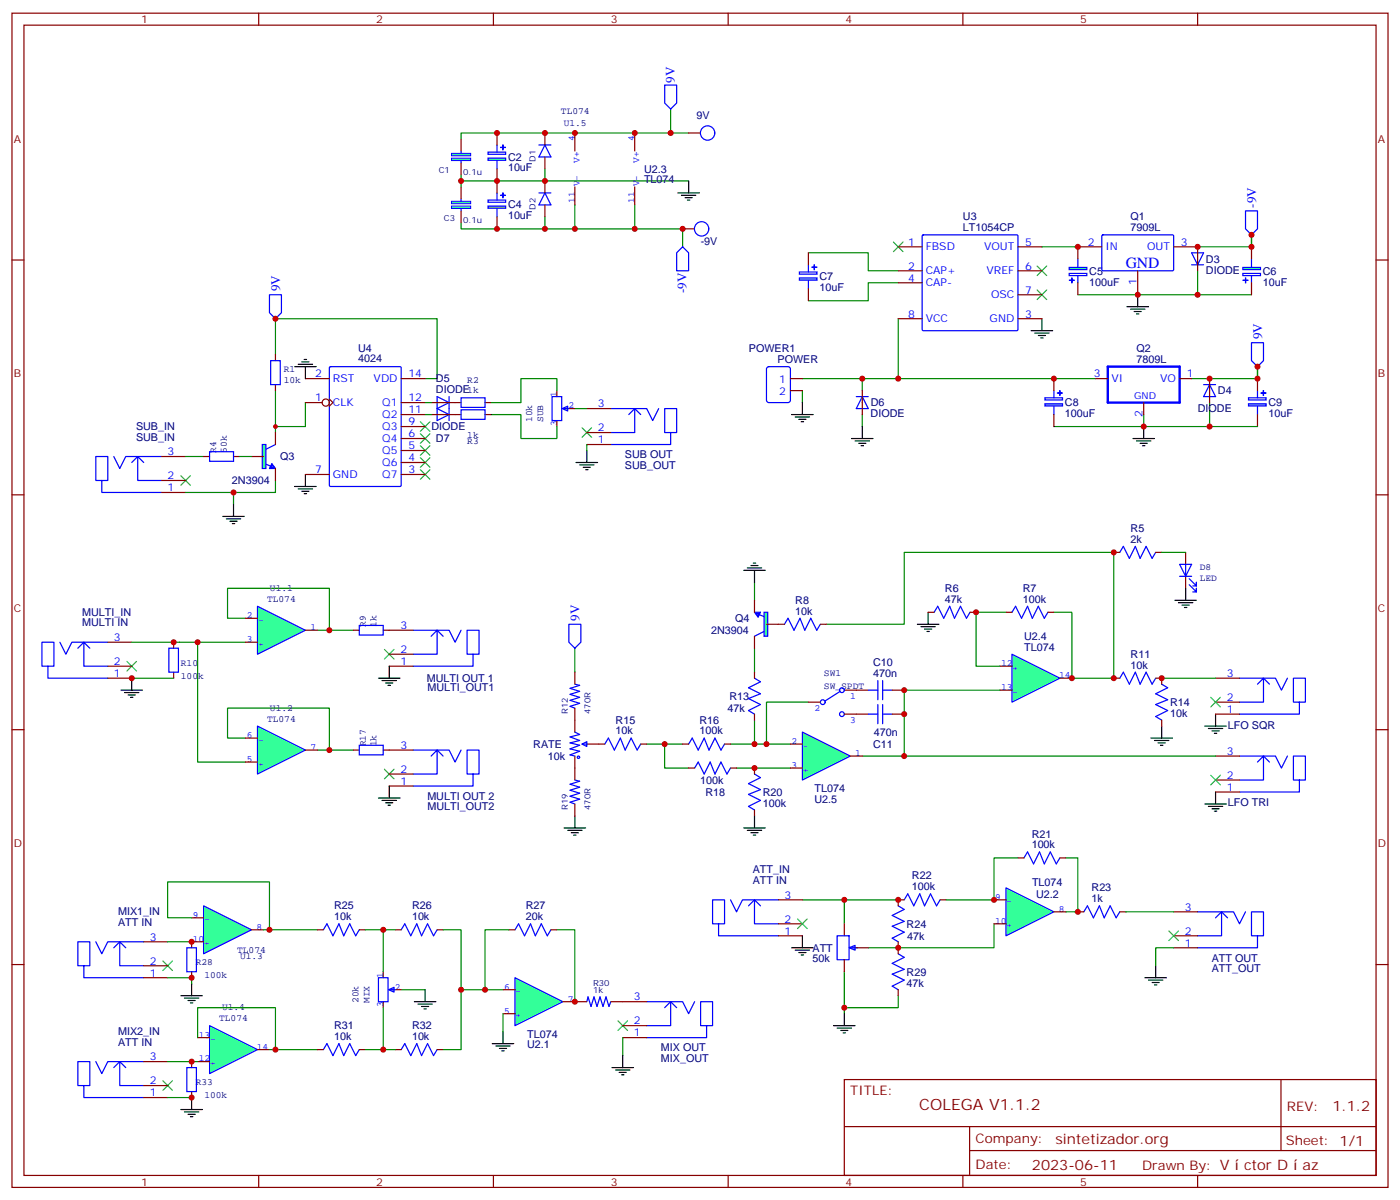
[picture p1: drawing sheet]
<svg xmlns="http://www.w3.org/2000/svg" width="412mm" height="353mm" viewBox="0 0 412 353" stroke-linecap="round" stroke-linejoin="round" font-family="sans-serif">
<g fill="none" stroke="#870000" stroke-width=".35">
<path d="M3.5 3.9h405.4v345.7h-405.4zM7.1 7.4h398.2v338.7h-398.2zM76.2 3.9v3.5M145.3 3.9v3.5M214.5 3.9v3.5M283.6 3.9v3.5M352.8 3.9v3.5M3.5 76.6h3.6M405.3 76.6h3.6M3.5 145.7h3.6M405.3 145.7h3.6M3.5 214.8h3.6"/>
<path d="M405.3 214.8h3.6M3.5 284h3.6M405.3 284h3.6M248.7 317.9h156.6v28.2h-156.6zM377.3 317.9v20.9M248.7 331.7h156.5M285.6 338.8h119.6M285.6 331.7v14.1M76.2 346.1v3.5M145.3 346.1v3.5M214.5 346.1v3.5M283.6 346.1v3.5"/>
<path d="M352.8 346.1v3.5"/>
</g>
<path d="M197.6 32.1v7.1M160.5 63.9v3.5M187 60.3v7.1h14.1v5.3" fill="none" stroke="#008700" stroke-width=".35"/>
<path d="M146.4 56.8v2.1M146.4 61.4v2.5" fill="none" stroke="#00f" stroke-width=".35"/>
<path d="M143.8 60.7h5.1v.6h-5.1z" fill="#3f9" stroke="#00f" stroke-width=".35"/>
<path d="M143.8 58.9h5.1v.6h-5.1z" fill="none" stroke="#00f" stroke-width=".35"/>
<path d="M146.4 53.3v3.5M146.4 63.9v3.5" fill="none" stroke="#870000" stroke-width=".35"/>
<g fill="#3f9" stroke="#00f" stroke-width=".35">
<path d="M147.5 57.5h1.4z"/>
<path d="M148.1 56.8l.1 1.4z"/>
</g>
<path d="M146.4 42.7v2.1M146.4 47.3v2.4" fill="none" stroke="#00f" stroke-width=".35"/>
<path d="M143.8 46.6h5.1v.6h-5.1z" fill="#3f9" stroke="#00f" stroke-width=".35"/>
<path d="M143.8 44.8h5.1v.6h-5.1z" fill="none" stroke="#00f" stroke-width=".35"/>
<path d="M146.4 39.2v3.5M146.4 49.7v3.6" fill="none" stroke="#870000" stroke-width=".35"/>
<g fill="#3f9" stroke="#00f" stroke-width=".35">
<path d="M147.5 43.4h1.4z"/>
<path d="M148.1 42.7l.1 1.4z"/>
</g>
<g fill="none" stroke="#00f" stroke-width=".35">
<path d="M195.8 25h3.5v5.3l-1.7 1.8-1.8-1.8zM158.7 56.8h3.6M158.7 42.7h3.6M160.5 56.8l1.8 3.5h-3.6zM160.5 42.7l1.8 3.5h-3.6zM201.1 72.7l1.7 1.7v5.3h-3.5v-5.3zM79.4 86.8h3.5v5.3l-1.8 1.7-1.7-1.7zM33.5 134.4l1.8 3.5 1.7-3.5h10.6M40.6 134.4l-1.8 1.8M42.3 136.2l-1.7-1.8v7.1h7M61.7 133h7.1v2.8h-7.1zM179.9 120.3h10.6l1.8 3.5 1.7-3.5"/>
<path d="M185.2 122.1l1.8-1.8v7.1h-7.1M187 120.3l1.7 1.8M197.6 127.4h1.7v-7.1h-3.5v7.1h1.8v3.5h-17.7M30 141.5h-1.8v-7.1h3.5v7.1h-1.7v3.5h17.6M14.1 196.1h-1.8v-7h3.6v7h-1.8v3.6h17.6M17.6 189.1l1.8 3.5 1.8-3.5h10.5M24.7 189.1l-1.8 1.8M26.5 190.9l-1.8-1.8v7h7M121.7 185.6h10.6l1.8 3.5 1.7-3.5M127 187.3l1.8-1.7v7h-7.1M128.8 185.6l1.7 1.7M139.3 192.6h1.8v-7h-3.5v7h1.7v3.5h-17.6"/>
<path d="M121.7 220.8h10.6l1.8 3.6 1.7-3.6M127 222.6l1.8-1.8v7.1h-7.1M128.8 220.8l1.7 1.8M139.3 227.9h1.8v-7.1h-3.5v7.1h1.7v3.5h-17.6M28.2 277.3l1.8 3.5 1.7-3.5h10.6M35.3 277.3l-1.8 1.7M37 279l-1.7-1.7v7h7M24.7 284.3h-1.8v-7h3.6v7h-1.8v3.6h17.6M190.5 294.9h10.6l1.7 3.5 1.8-3.5M195.8 296.7l1.8-1.8v7.1h-7.1M197.6 294.9l1.7 1.8M24.7 319.6h-1.8v-7h3.6v7h-1.8v3.5h17.6"/>
<path d="M28.2 312.6l1.8 3.5 1.7-3.5h10.6M35.3 312.6l-1.8 1.7M37 314.3l-1.7-1.7v7h7M208.1 302h1.8v-7.1h-3.5v7.1h1.7v3.5h-17.6"/>
</g>
<g fill="none" stroke="#870000" stroke-width=".35">
<path d="M160.5 39.2v3.4M160.5 46.3v3.4M160.5 53.3v3.4M160.5 60.4v3.5M47.6 134.4h7.1M60 134.4h1.7M68.8 134.4h1.8M172.9 120.3h7M172.9 127.4h7M172.9 130.9h7M47.6 141.5h7.1M47.6 145h7.1"/>
<path d="M31.7 196.1h7.1M31.7 189.1h7.1M31.7 199.7h7.1M114.7 185.6h7M114.7 192.6h7M114.7 196.1h7M114.7 220.8h7M114.7 227.9h7M114.7 231.4h7M42.3 277.3h7.1M42.3 284.3h7.1M42.3 287.9h7.1"/>
<path d="M183.4 294.9h7.1M42.3 312.6h7.1M42.3 319.6h7.1M183.4 302h7.1M183.4 305.5h7.1M42.3 323.1h7.1"/>
</g>
<g fill="none" stroke="#3c3" stroke-width=".35">
<path d="M123.8 138.3l2.8 2.8M123.8 134.8l2.8 2.8M123.8 131.2l2.8 2.9M123.8 127.7l2.8 2.8M123.8 124.2l2.8 2.8M126.6 138.3l-2.8 2.8M126.6 134.8l-2.8 2.8M126.6 131.2l-2.8 2.9M126.6 127.7l-2.8 2.8M126.6 124.2l-2.8 2.8M171.4 125.9l2.9 2.9M174.3 125.9l-2.9 2.9"/>
<path d="M53.3 140.1l2.8 2.8M56.1 140.1l-2.8 2.8M37.4 194.7l2.8 2.9M40.2 194.7l-2.8 2.9M113.2 191.2l2.9 2.8M116.1 191.2l-2.9 2.8M113.2 226.5l2.9 2.8M116.1 226.5l-2.9 2.8M48 282.9l2.8 2.9M50.8 282.9l-2.8 2.9M48 318.2l2.8 2.8M50.8 318.2l-2.8 2.8"/>
<path d="M182 300.6l2.9 2.8M184.9 300.6l-2.9 2.8"/>
</g>
<path d="M54.7 134.4h5.3M52.9 189.1h19.4M58.2 189.1v35.3h14.1" fill="none" stroke="#008700" stroke-width=".35"/>
<path d="M60 266.7l14.1 7.1-14.1 7z" fill="#3f9" stroke="#00f" stroke-width=".35"/>
<path d="M56.4 277.3h3.6M56.4 270.2h3.6M74.1 273.8h3.5" fill="none" stroke="#870000" stroke-width=".35"/>
<path d="M118.2 291.4h7" fill="none" stroke="#008700" stroke-width=".35"/>
<path d="M114.5 291.4l1.6-.7v1.4z" fill="#3f9" stroke="#00f" stroke-width=".35"/>
<path d="M112.9 286.1v1.8M112.9 294.9v1.8M116.4 291.4h1.8" fill="none" stroke="#870000" stroke-width=".35"/>
<path d="M111.5 287.9h2.8v7h-2.8zM115 291.4h1.4" fill="none" stroke="#00f" stroke-width=".35"/>
<path d="M38.8 189.1h14.1M72.3 217.3h-5.3v-8.8h30v12.3M93.5 220.8h10.6" fill="none" stroke="#008700" stroke-width=".35"/>
<path d="M75.8 213.8l14.2 7-14.2 7.1z" fill="#3f9" stroke="#00f" stroke-width=".35"/>
<path d="M72.3 217.3h3.5M72.3 224.4h3.5M90 220.8h3.5" fill="none" stroke="#870000" stroke-width=".35"/>
<path d="M72.3 182h-5.3v-8.8h30v12.4M93.5 185.6h10.6" fill="none" stroke="#008700" stroke-width=".35"/>
<path d="M75.8 178.5l14.2 7.1-14.2 7z" fill="#3f9" stroke="#00f" stroke-width=".35"/>
<path d="M72.3 182h3.5M72.3 189.1h3.5M90 185.6h3.5" fill="none" stroke="#870000" stroke-width=".35"/>
<path d="M169.3 120.3h3.6" fill="none" stroke="#008700" stroke-width=".35"/>
<path d="M165.6 120.3l1.6-.7v1.4z" fill="#3f9" stroke="#00f" stroke-width=".35"/>
<path d="M81.1 104.4v1.8M81.1 113.2v1.8M134.1 118.5h1.7M142.9 118.5h1.7M164 115v1.8M134.1 122.1h1.7M142.9 122.1h1.7M164 123.8v1.8M167.6 120.3h1.7" fill="none" stroke="#870000" stroke-width=".35"/>
<path d="M79.7 106.2h2.8v7h-2.8zM135.8 117.1h7.1v2.8h-7.1zM162.6 116.8h2.9v7h-2.9zM135.8 120.6h7.1v2.9h-7.1zM166.2 120.3h1.4" fill="none" stroke="#00f" stroke-width=".35"/>
<path d="M81.1 104.4v-10.6h47.7v17.7h-3.6M81.1 115v12.4M90 118.5v7.1h-8.9M164 115v-3.5h-10.5v7h-8.9M144.6 122.1h8.9v7h10.5v-3.5M54.7 145h14.1v3.5M81.1 141.5v3.5h-12.3" fill="none" stroke="#008700" stroke-width=".35"/>
<path d="M61.7 302l14.1 7-14.1 7.1z" fill="#3f9" stroke="#00f" stroke-width=".35"/>
<g fill="none" stroke="#870000" stroke-width=".35">
<path d="M222.2 197.9v1.8M229.3 183.8h1.8M241.7 183.8h1.7M273.4 180.3h1.8M285.8 180.3h1.7M296.3 180.3h1.8M308.7 180.3h1.7M328.1 199.7h1.7M340.4 199.7h1.8v1.7M358.1 199.7h7M222.2 210.3v1.7M252.2 203.2h3.6"/>
<path d="M262.8 203.2h3.5M342.2 212v1.8M358.1 206.7h7M358.1 210.3h7M358.1 222.6h7M358.1 229.7h7M358.1 233.2h7M58.2 312.6h3.5M58.2 305.5h3.5M75.8 309h3.6"/>
</g>
<g fill="none" stroke="#000" stroke-width=".35">
<path d="M219.1 167.9h6.3M220.1 167.2h4.3M221.2 166.5h2.1M221.9 165.8h.7M222.2 167.9v3.5M270.2 183.8h6.4M271.3 184.5h4.2M272.3 185.2h2.2M273 185.9h.8M273.4 180.3v3.5M339 217.3h6.4M340.1 218h4.2"/>
<path d="M341.1 218.7h2.2M341.8 219.4h.7M342.2 213.8v3.5M354.9 213.8h6.3M356 214.5h4.2M357 215.2h2.1M357.7 215.9h.7M358.1 210.3v3.5M354.9 236.7h6.3M356 237.4h4.2M357 238.1h2.1M357.7 238.8h.7"/>
<path d="M358.1 233.2v3.5"/>
</g>
<g fill="none" stroke="#00f" stroke-width=".35">
<path d="M222.2 199.7l1.8 1-3.5 1.8 3.5 1.8-3.5 1.4 3.5 1.7-3.5 1.8 1.7 1.1M222.2 180.3h1.8l-.7 1.4zM222.6 180.6h1.1l-.4 .7zM223.3 180.6v.4M223.7 181l1.7 .7M225.1 185.9l-2.9 1.4M231.1 183.8l1-1.8 1.8 3.6 1.8-3.6 1.4 3.6 1.7-3.6 1.8 3.6 1.1-1.8M275.2 180.3l1-1.8 1.8 3.5 1.8-3.5 1.4 3.5 1.7-3.5 1.8 3.5 1.1-1.7M298.1 180.3l1.1-1.8 1.7 3.5 1.8-3.5 1.4 3.5 1.8-3.5 1.7 3.5 1.1-1.7M329.8 199.7l1.1-1.8 1.8 3.5 1.7-3.5 1.4 3.5 1.8-3.5 1.8 3.5 1-1.7M365.1 199.7h10.6l1.8 3.5 1.7-3.5M372.2 199.7l1.7 1.7"/>
<path d="M255.8 203.2h2.8M258.6 200.4v5.6M260 203.2h2.8M260 200.4v5.6M342.2 201.4l1.8 1.1-3.6 1.8 3.6 1.7-3.6 1.4 3.6 1.8-3.6 1.8 1.8 1M370.4 201.4l1.8-1.7v7h-7.1M382.8 206.7h1.7v-7h-3.5v7h1.8v3.6h-17.7M365.1 222.6h10.6l1.8 3.5 1.7-3.5M370.4 224.4l1.8-1.8v7.1h-7.1M372.2 222.6l1.7 1.8M382.8 229.7h1.7v-7.1h-3.5v7.1h1.8v3.5h-17.7"/>
</g>
<path d="M222.2 171.4v5.3M222.2 190.9v7M296.3 180.3h-8.8v15.8h7.1M310.4 180.3h5.3v19.4h12.4v-37.1h-61.8v21.2h-22.9M342.2 199.7h15.9M222.2 212v7.1M294.6 203.2h-28.3v19.4h-12.3M266.3 222.6h91.8" fill="none" stroke="#008700" stroke-width=".35"/>
<path d="M225.1 180.3h1v7h-1z" fill="#3f9" stroke="#00f" stroke-width=".35"/>
<g fill="none" stroke="#870000" stroke-width=".35">
<path d="M169.3 39.2v5.2M169.3 55v5.3M222.2 176.7v3.6M51.2 189.1v1.8M51.2 197.9v1.8M104.1 185.6h1.7M112.9 185.6h1.8M169.3 197.9v3.5M222.2 187.3v3.6M225.8 183.8h3.5M169.3 208.5v7M172.9 219.1h5.3"/>
<path d="M188.7 219.1h1.8M201.1 219.1h1.7M213.4 219.1h1.8M238.1 206.7h3.6M248.7 203.2h3.5M248.7 210.3h7.1M262.8 210.3h3.5M104.1 220.8h1.7M112.9 220.8h1.8M169.3 222.6v7M169.3 236.8v3.4M202.8 226.1h1.8"/>
<path d="M215.2 226.1h1.8M222.2 226.1v1.8M222.2 238.5v1.7M299.9 252.6h1.7M312.2 252.6h1.8M56.4 277.3v1.7M264.6 277.3v3.5M266.3 264.9h-1.7v1.8M276.9 264.9h1.8M317.5 268.5h1.8M329.8 268.5h1.8M56.4 286.1v1.8"/>
<path d="M169.3 294.9h3.5M180 294.9h3.4M264.6 291.4v1.8M56.4 312.6v1.7M56.4 321.4v1.7"/>
</g>
<g fill="none" stroke="#008700" stroke-width=".35">
<path d="M146.4 53.3h56.4M169.3 60.3v7.1M38.8 199.7h12.4M169.3 190.9v7M190.5 219.1h10.6M195.8 219.1v7h7M225.8 219.1h7M238.1 206.7h-12.3v12.4h-10.6M217 226.1h15.8M299.9 252.6h-7.1v12.3M314 252.6h3.5v15.9h-3.5M56.4 270.2h-7v-10.6h30v14.2"/>
<path d="M77.6 273.8h15.9M236.4 264.9h12.3v7.1M248.7 264.9h15.9M292.8 272v7h-37M248.7 286.1v12.3M264.6 293.2v3.5h-15.9M58.2 305.5v-8.8h22.9v12.3M79.4 309h14.1M183.4 305.5v5.3"/>
</g>
<g fill="none" stroke="#00f" stroke-width=".35">
<path d="M49.7 190.9h2.9v7h-2.9zM105.8 184.1h7.1v2.9h-7.1zM167.6 183.8h3.5v5.3l-1.8 1.8-1.7-1.8zM105.8 219.4h7.1v2.8h-7.1zM169.3 201.4l1.4 .4-2.8 .9 2.8 .9-2.8 .8 2.8 .9-2.8 .9 2.8 .9-2.8 .9 1.4 .5M169.3 215.5l1.4 .8-2.8 .7 2.8 1-2.8 .7 2.8 .7-2.8 1.1 2.8 .7-2.8 1 1.4 .4M171.4 219.1l1.5-.7v1.4zM171.4 219.1h1.5M178.2 219.1l1-1.8 1.8 3.5 1.7-3.5 1.4 3.5 1.8-3.5 1.8 3.5 1-1.7M202.8 219.1l1.1-1.8 1.8 3.5 1.7-3.5 1.4 3.5 1.8-3.5 1.8 3.5 1-1.7M247.5 203.6l-4.4 2.8M255.8 210.3h2.8"/>
<path d="M258.6 207.4v5.7M260 210.3h2.8M260 207.4v5.7M169.3 229.7l1.4 .3-2.8 .9 2.8 .9-2.8 .9 2.8 .8-2.8 .9 2.8 .9-2.8 .9 1.4 .5M204.6 226.1l1.1-1.7 1.7 3.5 1.8-3.5 1.4 3.5 1.8-3.5 1.7 3.5 1.1-1.8M222.2 227.9l1.8 1.1-3.5 1.7 3.5 1.8-3.5 1.4 3.5 1.8-3.5 1.7 1.7 1.1M301.6 252.6l1.1-1.8 1.7 3.6 1.8-3.6 1.4 3.6 1.8-3.6 1.7 3.6 1.1-1.8M55 279h2.9v7.1h-2.9zM264.6 266.7l1.7 1.1-3.5 1.7 3.5 1.8-3.5 1.4 3.5 1.8-3.5 1.7 1.8 1.1M266.3 264.9l1.1-1.7 1.8 3.5 1.7-3.5 1.4 3.5 1.8-3.5 1.8 3.5 1-1.8M319.3 268.5l1-1.8 1.8 3.5 1.7-3.5 1.5 3.5 1.7-3.5 1.8 3.5 1-1.7M172.9 294.9l.3-1.4 .9 2.8 .9-2.8 .9 2.8 .8-2.8 .9 2.8 .9-2.8 .9 2.8 .5-1.4"/>
<path d="M264.6 280.8l1.7 1.1-3.5 1.7 3.5 1.8-3.5 1.4 3.5 1.8-3.5 1.7 1.8 1.1M55 314.3h2.9v7.1h-2.9z"/>
<circle cx="242.4" cy="206.7" r=".71"/>
<circle cx="248" cy="210.3" r=".71"/>
<circle cx="248" cy="203.2" r=".71"/>
<circle cx="170.4" cy="223" r=".35"/>
</g>
<path d="M166.2 243.8h6.3M167.2 244.5h4.2M168.3 245.2h2.1M169 245.9h.7M169.3 240.2v3.6M219.1 243.8h6.3M220.1 244.5h4.3M221.2 245.2h2.1M221.9 245.9h.7M222.2 240.2v3.6" fill="none" stroke="#000" stroke-width=".35"/>
<path d="M250.1 279l1.8-.7v1.5z" fill="#3f9" stroke="#00f" stroke-width=".35"/>
<g fill="none" stroke="#00f" stroke-width=".35">
<path d="M78 136.5l1.7 .7M80.1 136.5l1 1.4h-1.7zM80.1 136.9l.7 .7h-1.1zM80.1 137.2v.4M81.1 130.9l-2.8 1.4M211.7 272h-1.8v-7.1h3.5v7.1h-1.7v3.5h17.6M215.2 264.9l1.8 3.6 1.7-3.6h10.6M222.2 264.9l-1.7 1.8M224 266.7l-1.8-1.8v7.1h7.1M246.6 275.5h3.5v7.1h-3.5zM250.8 279h1.8M352.8 268.5h10.6l1.7 3.5 1.8-3.5"/>
<path d="M358.1 270.2l1.7-1.7v7h-7M359.8 268.5l1.8 1.7M370.4 275.5h1.8v-7h-3.5v7h1.7v3.5h-17.6"/>
</g>
<path d="M229.3 264.9h7.1M229.3 272h7.1M229.3 275.5h7.1M248.7 272v3.5M252.2 279h3.6M345.7 279h7.1M345.7 275.5h7.1M345.7 268.5h7.1M248.7 282.6v3.5" fill="none" stroke="#870000" stroke-width=".35"/>
<path d="M233.2 279h6.3M234.2 279.8h4.3M236.4 275.5v3.5M235.3 280.5h2.1M236 281.2h.7M248.7 298.4v3.6M245.5 302h6.4M246.6 302.7h4.2M247.6 303.4h2.2M248.4 304.1h.7" fill="none" stroke="#000" stroke-width=".35"/>
<path d="M278.7 264.9h14.1" fill="none" stroke="#008700" stroke-width=".35"/>
<path d="M344.3 274.1l2.8 2.8M347.1 274.1l-2.8 2.8" fill="none" stroke="#3c3" stroke-width=".35"/>
<path d="M77.3 130.9h1v7h-1z" fill="#3f9" stroke="#00f" stroke-width=".35"/>
<path d="M74.1 134.4h3.5M81.1 127.4v3.5M81.1 137.9v3.6" fill="none" stroke="#870000" stroke-width=".35"/>
<path d="M160.5 49.7v3.6M70.6 134.4h3.5" fill="none" stroke="#008700" stroke-width=".35"/>
<path d="M135.8 44.4v.8M135.8 47.3v.7" fill="none" stroke="#00f" stroke-width=".35"/>
<g fill="#3f9" stroke="#00f" stroke-width=".29">
<path d="M133 46.6h5.6v.7h-5.6z"/>
<path d="M133 45.2h5.6v.7h-5.6z"/>
</g>
<path d="M135.8 40.9v3.5M135.8 48v3.5" fill="none" stroke="#870000" stroke-width=".35"/>
<path d="M135.8 58.6v.7M135.8 61.4v.7" fill="none" stroke="#00f" stroke-width=".35"/>
<g fill="#3f9" stroke="#00f" stroke-width=".29">
<path d="M133 60.7h5.6v.7h-5.6z"/>
<path d="M133 59.3h5.6v.7h-5.6z"/>
</g>
<path d="M202.8 39.2h3.5M135.8 55v3.5M135.8 62.1v3.5M201.1 67.4h3.5M328.1 162.6h1.7M340.4 162.6h1.8M349.2 162.6v3.6M349.2 169.7v3.5" fill="none" stroke="#870000" stroke-width=".35"/>
<path d="M202.8 39.2h-67v1.7M135.8 51.5v1.8h10.6M135.8 53.3v1.7M135.8 65.6v1.8h51.2M264.6 93.8v17.7M236.4 111.5h86.4M236.4 115v3.5M254 111.5v3.5M370.4 107.9v3.6M254 122.1v3.5M342.2 162.6h7" fill="none" stroke="#008700" stroke-width=".35"/>
<g fill="none" stroke="#000" stroke-width=".35">
<path d="M199.7 56.8h6.3M200.7 57.5h4.3M201.8 58.2h2.1M202.5 58.9h.7M202.8 53.3v3.5M90 139.7v3.5M169.7 136.2h6.3M170.7 136.9h4.3M171.8 137.6h2.1M172.5 138.3h.7M172.9 132.6v3.6M65.6 152h6.4"/>
<path d="M66.7 152.8h4.2M67.7 153.5h2.1M68.4 154.2h.7M68.8 148.5v3.5M86.8 143.2h6.3M87.8 143.9h4.3M88.9 144.6h2.1M89.6 145.3h.7M346.1 176.7h6.3M347.1 177.4h4.3M348.2 178.2h2.1M348.9 178.9h.7"/>
<path d="M349.2 173.2v3.5M38.8 199.7v3.5M111.5 199.7h6.3M114.7 196.1v3.6M35.6 203.2h6.4M36.7 203.9h4.2M37.7 204.6h2.2M38.5 205.3h.7M112.5 200.4h4.3M113.6 201.1h2.1M114.3 201.8h.7M111.5 234.9h6.3"/>
<path d="M112.5 235.7h4.3M113.6 236.4h2.1M114.3 237.1h.7M114.7 231.4v3.5M53.3 293.2h6.3M54.3 293.9h4.3M55.4 294.6h2.1M56.1 295.3h.7M56.4 289.6v3.6M122.1 294.9h6.3M123.1 295.6h4.3M124.2 296.3h2.1"/>
<path d="M124.9 297h.7M125.2 291.4v3.5M337.3 287.9h6.3M338.3 288.6h4.2M339.4 289.3h2.1M340.1 290h.7M340.4 284.3v3.6M180.3 314.3h6.3M181.3 315h4.3M182.4 315.7h2.1M183.1 316.4h.7M183.4 310.8v3.5"/>
<path d="M53.3 326.7h6.3M54.3 327.4h4.3M55.4 328.1h2.1M56.1 328.8h.7M56.4 323.1v3.6"/>
</g>
<g fill="none" stroke="#00f" stroke-width=".35">
<path d="M368.7 100.9h3.5v5.3l-1.8 1.7-1.7-1.7zM370.4 115v2.1M370.4 119.6v2.5M329.8 162.6l1.1-1.7 1.8 3.5 1.7-3.5 1.4 3.5 1.8-3.5 1.8 3.5 1-1.8M347.5 166.2h3.5l-1.8 3.5zM347.5 169.7h3.5M349.2 166.2v3.5M350.3 172.2l2.1 2.1v-1.1v1.1h-1M350.3 170.4l2.1 2.1v-1.1v1.1h-1"/>
<circle cx="208.4" cy="39.2" r="2.12"/>
<circle cx="206.7" cy="67.4" r="2.12"/>
</g>
<path d="M263.2 71.3l2.8 2.8M266 71.3l-2.8 2.8M305.5 78.3l2.8 2.8M308.3 78.3l-2.8 2.8M305.5 85.4l2.8 2.8M308.3 85.4l-2.8 2.8M356.7 205.3l2.8 2.8M359.5 205.3l-2.8 2.8M356.7 228.2l2.8 2.9M359.5 228.2l-2.8 2.9M234.9 270.6l2.9 2.8M237.8 270.6l-2.9 2.8" fill="none" stroke="#3c3" stroke-width=".35"/>
<path d="M367.8 118.9h5.2v.6h-5.2z" fill="#3f9" stroke="#00f" stroke-width=".35"/>
<path d="M367.8 117.1h5.2v.7h-5.2z" fill="none" stroke="#00f" stroke-width=".35"/>
<path d="M370.4 111.5v3.5M370.4 122.1v3.5" fill="none" stroke="#870000" stroke-width=".35"/>
<g fill="#3f9" stroke="#00f" stroke-width=".35">
<path d="M371.5 115.7h1.4z"/>
<path d="M372.1 115l.1 1.4z"/>
</g>
<path d="M333.7 129.1h6.4M334.8 129.8h4.2M335.8 130.5h2.2M336.5 131.2h.8M336.9 125.6v3.5" fill="none" stroke="#000" stroke-width=".35"/>
<path d="M356.3 118.5v7.1M370.4 107.9v3.6h-19.4M336.9 122.1v3.5h-26.5M336.9 125.6h33.5" fill="none" stroke="#008700" stroke-width=".35"/>
<path d="M310.4 115v2.1M310.4 119.6v2.5M354.5 113.2h3.6M356.3 113.2l1.8 3.6h-3.6z" fill="none" stroke="#00f" stroke-width=".35"/>
<path d="M356.3 111.5v7" fill="none" stroke="#870000" stroke-width=".35"/>
<path d="M307.8 118.9h5.2v.6h-5.2z" fill="#3f9" stroke="#00f" stroke-width=".35"/>
<path d="M307.8 117.1h5.2v.7h-5.2z" fill="none" stroke="#00f" stroke-width=".35"/>
<path d="M310.4 111.5v3.5M310.4 122.1v3.5" fill="none" stroke="#870000" stroke-width=".35"/>
<g fill="#3f9" stroke="#00f" stroke-width=".35">
<path d="M311.5 115.7h1.4z"/>
<path d="M312.2 115v1.4z"/>
</g>
<path d="M352.8 72.7h15.9v-3.6v3.6M352.8 79.7v7.1h-17.7M352.8 86.8h15.9" fill="none" stroke="#008700" stroke-width=".35"/>
<path d="M368.7 76.2v2.5M368.7 81.1v2.2" fill="none" stroke="#00f" stroke-width=".35"/>
<path d="M366.1 78.7h5.2v.7h-5.2z" fill="#3f9" stroke="#00f" stroke-width=".35"/>
<path d="M366.1 80.5h5.2v.6h-5.2z" fill="none" stroke="#00f" stroke-width=".35"/>
<path d="M368.7 72.7v3.5M368.7 83.3v3.5" fill="none" stroke="#870000" stroke-width=".35"/>
<g fill="#3f9" stroke="#00f" stroke-width=".35">
<path d="M366.2 82.5l1.4 .1z"/>
<path d="M366.9 81.8v1.5z"/>
</g>
<path d="M317.5 76.2v2.5M351 74.4h3.5l-1.7 3.6zM351 78h3.5M317.5 81.1v2.2" fill="none" stroke="#00f" stroke-width=".35"/>
<path d="M352.8 72.7v7" fill="none" stroke="#870000" stroke-width=".35"/>
<path d="M317.5 86.8h17.6" fill="none" stroke="#008700" stroke-width=".35"/>
<path d="M315 78.7h5.1v.7h-5.1z" fill="#3f9" stroke="#00f" stroke-width=".35"/>
<path d="M315 80.5h5.1v.6h-5.1z" fill="none" stroke="#00f" stroke-width=".35"/>
<path d="M317.5 72.7v3.5M317.5 83.3v3.5" fill="none" stroke="#870000" stroke-width=".35"/>
<g fill="#3f9" stroke="#00f" stroke-width=".35">
<path d="M315 82.5l1.4 .1z"/>
<path d="M315.7 81.8l.1 1.5z"/>
</g>
<path d="M303.7 97.4h6.4M304.8 98.1h4.2M305.9 98.8h2.1M306.6 99.5h.7M306.9 93.8v3.6M332 90.3h6.3M333 91h4.3M334.1 91.7h2.1M334.8 92.4h.7M335.1 86.8v3.5" fill="none" stroke="#000" stroke-width=".35"/>
<path d="M238.1 74.4h17.7v5.3h8.8M306.9 72.7h10.6M264.6 83.3h-8.8v5.2h-17.7" fill="none" stroke="#008700" stroke-width=".35"/>
<path d="M238.1 78v2.1M324.6 69.3l.3-.2 20.6 .1 .2 .3v10.1l-.3 .1h-20.7l-.1-.3zM238.1 82.6v2.4" fill="none" stroke="#00f" stroke-width=".35"/>
<path d="M317.5 72.7h7.1M335.1 79.7v7.1M345.7 72.7h7.1M322.8 111.5h3.5M336.9 118.5v3.6M347.5 111.5h3.5" fill="none" stroke="#870000" stroke-width=".35"/>
<path d="M326.3 107.9h21.2v10.6h-21.2z" fill="none" stroke="#00f" stroke-width=".71"/>
<path d="M235.5 81.8h5.2v.7h-5.2z" fill="#3f9" stroke="#00f" stroke-width=".35"/>
<path d="M235.5 80.1h5.2v.6h-5.2z" fill="none" stroke="#00f" stroke-width=".35"/>
<path d="M238.1 74.4v3.6M238.1 85v3.5" fill="none" stroke="#870000" stroke-width=".35"/>
<g fill="#3f9" stroke="#00f" stroke-width=".35">
<path d="M239.2 78.7h1.4z"/>
<path d="M239.9 78v1.4z"/>
</g>
<path d="M271.7 69.3l.3-.2 27.7 .1 .2 .3-.1 27.7-.3 .2-27.7-.1-.2-.3zM366.9 62.1h3.5v5.3l-1.7 1.7-1.8-1.7zM97.1 108.1l.3-.2h20.4l.3 .2 .1 34.8-.2 .3h-20.6l-.3-.2zM226 108.2l.5-.3h5.6l.7 .5v9.4l-.4 .7h-5.9l-.7-.4v-9.4zM252.2 116.8h3.6M254 116.8l1.8 3.5h-3.6zM95.2 273.8l1.1-1.8 1.8 3.5 1.7-3.5 1.4 3.5 1.8-3.5 1.8 3.5 1-1.7M118.2 273.8l1-1.8 1.8 3.5 1.8-3.5 1.4 3.5 1.7-3.5 1.8 3.5 1.1-1.7M151.7 273.8l1.1-1.8 1.7 3.5 1.8-3.5 1.4 3.5 1.8-3.5 1.7 3.5 1.1-1.7M95.2 309l1.1-1.7 1.8 3.5 1.7-3.5 1.4 3.5 1.8-3.5 1.8 3.5 1-1.8M118.2 309l1-1.7 1.8 3.5 1.8-3.5 1.4 3.5 1.7-3.5 1.8 3.5 1.1-1.8" fill="none" stroke="#00f" stroke-width=".35"/>
<g fill="none" stroke="#870000" stroke-width=".35">
<path d="M264.6 72.7h7M264.6 79.7h7M299.9 72.7h7M299.9 79.7h7M264.6 93.8h7M264.6 83.3h7M299.9 93.8h7M299.9 86.8h7M90 111.5h7M90 118.5h4.9M97 117.5l1.1 1-1.1 1.1M118.2 111.5h7"/>
<path d="M118.2 118.5h7M232.8 111.5h3.6M232.8 115h3.6M254 115v7.1M90 139.7h7M118.2 122.1h7M118.2 125.6h7M118.2 129.1h7M118.2 132.6h7M118.2 136.2h7M118.2 139.7h7M93.5 273.8h1.7"/>
<path d="M105.8 273.8h1.8M116.4 273.8h1.8M128.8 273.8h1.7M149.9 273.8h1.8M162.3 273.8h1.7M93.5 309h1.7M105.8 309h1.8M116.4 309h1.8M128.8 309h1.7"/>
<circle cx="96" cy="118.5" r="1.06"/>
</g>
<g fill="none" stroke="#000" stroke-width=".35">
<path d="M86.8 107.9h6.3M87.8 107.2h4.3M88.9 106.5h2.1M89.6 105.8h.7M90 107.9v3.6M236.4 118.5v3.6M233.2 122.1h6.3M234.2 122.8h4.3M235.3 123.5h2.1M236 124.2h.7M250.8 129.1h6.4M251.9 129.8h4.2"/>
<path d="M252.9 130.5h2.2M253.6 131.2h.8M254 125.6v3.5"/>
</g>
<g fill="none" stroke="#008700" stroke-width=".35">
<path d="M172.9 130.9v1.7M49.4 277.3h7M107.6 273.8h8.8M112.9 273.8v12.3M130.5 273.8h5.3v17.6M149.9 273.8h-7v17.6h5.3M164 273.8h5.3v21.1M331.6 268.5h14.1M345.7 279h-5.3v5.3M49.4 287.9h7v1.7M112.9 296.7v12.3M142.9 291.4h-7.1v17.6h-5.3"/>
<path d="M49.4 312.6h8.8M107.6 309h8.8M49.4 323.1h7"/>
</g>
<path d="M151.7 287.9l14.1 7-14.1 7.1z" fill="#3f9" stroke="#00f" stroke-width=".35"/>
<path d="M148.2 298.4h3.5M148.2 291.4h3.5M165.8 294.9h3.5" fill="none" stroke="#870000" stroke-width=".35"/>
<path d="M296.3 261.4l14.1 7.1-14.1 7z" fill="#3f9" stroke="#00f" stroke-width=".35"/>
<path d="M187 39.2v5.2M187 55v5.3M292.8 272h3.5M292.8 264.9h3.5M310.4 268.5h3.6" fill="none" stroke="#870000" stroke-width=".35"/>
<path d="M298.1 192.6l14.1 7.1-14.1 7z" fill="#3f9" stroke="#00f" stroke-width=".35"/>
<path d="M294.6 196.1h3.5M312.2 199.7h3.5M294.6 203.2h3.5" fill="none" stroke="#870000" stroke-width=".35"/>
<path d="M236.4 215.5l14.1 7.1-14.1 7.1z" fill="#3f9" stroke="#00f" stroke-width=".35"/>
<path d="M127 118.5h7.1M127 122.1h7.1M232.8 219.1h3.6M232.8 226.1h3.6M250.5 222.6h3.5" fill="none" stroke="#870000" stroke-width=".35"/>
<path d="M128.8 116.8l3.5 1.7-3.5 1.8 3.5 1.8-3.5 1.7zM132.3 116.8v7" fill="none" stroke="#00f" stroke-width=".35"/>
<path d="M125.2 118.5h1.8M125.2 122.1h1.8M148.2 298.4v5.3" fill="none" stroke="#008700" stroke-width=".35"/>
<path d="M145 307.3h6.3M146 308h4.3M147.1 308.7h2.1M147.8 309.4h.7M148.2 303.7v3.6" fill="none" stroke="#000" stroke-width=".35"/>
<g fill="#c00">
<circle cx="160.5" cy="53.3" r=".88"/>
<circle cx="146.4" cy="53.3" r=".88"/>
<circle cx="68.8" cy="145" r=".88"/>
<circle cx="81.1" cy="125.6" r=".71"/>
<circle cx="266.3" cy="222.6" r=".88"/>
<circle cx="342.2" cy="199.7" r=".88"/>
<circle cx="222.3" cy="219.1" r=".88"/>
<circle cx="287.5" cy="180.3" r=".88"/>
<circle cx="222.3" cy="226.1" r=".88"/>
<circle cx="195.8" cy="219.1" r=".88"/>
<circle cx="81.1" cy="93.8" r=".88"/>
<circle cx="225.8" cy="219.1" r=".88"/>
<circle cx="58.2" cy="189.1" r=".88"/>
<circle cx="97" cy="185.6" r=".88"/>
<circle cx="97" cy="220.8" r=".88"/>
<circle cx="51.2" cy="189.1" r=".88"/>
<circle cx="317.5" cy="268.5" r=".88"/>
<circle cx="264.6" cy="264.9" r=".88"/>
<circle cx="264.6" cy="279" r=".88"/>
<circle cx="248.7" cy="296.7" r=".88"/>
<circle cx="248.7" cy="264.9" r=".88"/>
<circle cx="38.8" cy="199.7" r=".88"/>
<circle cx="328.1" cy="199.7" r=".88"/>
<circle cx="328.1" cy="162.6" r=".88"/>
<circle cx="201.1" cy="67.4" r=".88"/>
<circle cx="264.6" cy="111.5" r=".88"/>
<circle cx="356.3" cy="111.5" r=".88"/>
<circle cx="254" cy="111.5" r=".88"/>
<circle cx="310.4" cy="111.5" r=".88"/>
<circle cx="370.4" cy="107.9" r=".88"/>
<circle cx="370.4" cy="111.5" r=".88"/>
<circle cx="356.3" cy="125.6" r=".88"/>
<circle cx="336.9" cy="125.6" r=".88"/>
<circle cx="368.7" cy="69.1" r=".88"/>
<circle cx="368.7" cy="72.7" r=".88"/>
<circle cx="352.8" cy="72.7" r=".88"/>
<circle cx="352.8" cy="86.8" r=".88"/>
<circle cx="335.1" cy="86.8" r=".88"/>
<circle cx="317.5" cy="72.7" r=".88"/>
<circle cx="266.3" cy="210.3" r=".88"/>
<circle cx="266.3" cy="203.2" r=".88"/>
<circle cx="135.8" cy="291.4" r=".88"/>
<circle cx="79.4" cy="273.8" r=".88"/>
<circle cx="81.1" cy="309" r=".88"/>
<circle cx="112.9" cy="309" r=".88"/>
<circle cx="112.9" cy="273.8" r=".88"/>
<circle cx="56.4" cy="277.3" r=".88"/>
<circle cx="56.4" cy="287.9" r=".88"/>
<circle cx="56.4" cy="312.6" r=".88"/>
<circle cx="56.4" cy="323.1" r=".88"/>
<circle cx="169.3" cy="294.9" r=".88"/>
<circle cx="292.8" cy="264.9" r=".88"/>
<circle cx="315.7" cy="199.7" r=".88"/>
<circle cx="197.6" cy="39.2" r=".88"/>
<circle cx="146.4" cy="39.2" r=".88"/>
<circle cx="160.5" cy="39.2" r=".88"/>
<circle cx="169.3" cy="39.2" r=".88"/>
<circle cx="187" cy="39.2" r=".88"/>
<circle cx="187" cy="67.4" r=".88"/>
<circle cx="160.5" cy="67.4" r=".88"/>
<circle cx="169.3" cy="67.4" r=".88"/>
<circle cx="146.4" cy="67.4" r=".88"/>
<circle cx="135.8" cy="53.3" r=".88"/>
<circle cx="142.9" cy="291.4" r=".88"/>
</g>
<text font-size="4.6" fill="#00f" x="331.6" y="79">GND</text>
<text font-size="4.6" fill="#800" x="270.8" y="326.9">COLEGA V1.1.2</text>
<g font-size="4.2" fill="#800">
<text x="392.5" y="327.1">1.1.2</text>
<text x="310.9" y="336.7">sintetizador.org</text>
<text x="304" y="344.5">2023-06-11</text>
<text x="366.5" y="344.4">ctor D</text>
<text x="383.7" y="344.4">az</text>
</g>
<g font-size="3.9" fill="#00f">
<text x="198.7" y="24.4" transform="rotate(-90 198.7 24.4)">9V</text>
<text x="370" y="61.1" transform="rotate(-90 370 61.1)">-9V</text>
<text x="82.5" y="85.8" transform="rotate(-90 82.5 85.8)">9V</text>
<text x="202.2" y="86.3" transform="rotate(-90 202.2 86.3)">-9V</text>
<text x="371.8" y="99.9" transform="rotate(-90 371.8 99.9)">9V</text>
<text x="170.7" y="182.8" transform="rotate(-90 170.7 182.8)">9V</text>
</g>
<g font-size="3.9" fill="#800">
<text x="250.5" y="322.4">TITLE:</text>
<text x="379.1" y="327.1">REV:</text>
<text x="287.4" y="336.6">Company:</text>
<text x="378.7" y="337.3">Sheet: 1/1</text>
<text x="287.4" y="344.3">Date:</text>
<text x="336.4" y="344.4">Drawn By: V</text>
</g>
<g font-size="3.2" fill="#800">
<text x="41.6" y="6.9">1</text>
<text x="110.8" y="6.9">2</text>
<text x="179.9" y="6.9">3</text>
<text x="249.1" y="6.9">4</text>
<text x="318.2" y="6.9">5</text>
<text x="4.1" y="42">A</text>
<text x="405.9" y="42">A</text>
<text x="4.1" y="111.1">B</text>
<text x="405.9" y="111.1">B</text>
<text x="4.1" y="180.3">C</text>
<text x="405.9" y="180.3">C</text>
<text x="4.1" y="249.4">D</text>
<text x="405.9" y="249.4">D</text>
<text x="41.6" y="349.1">1</text>
<text x="110.8" y="349.1">2</text>
<text x="179.9" y="349.1">3</text>
<text x="249.1" y="349.1">4</text>
<text x="318.2" y="349.1">5</text>
</g>
<g font-size="3.2" fill="#000080">
<text x="205.1" y="35">9V</text>
<text x="149.6" y="47.3">C2</text>
<text x="149.6" y="50.4">10uF</text>
<text x="189.7" y="54">TL074</text>
<text x="189.7" y="50.8">U2.3</text>
<text x="149.6" y="64.6">10uF</text>
<text x="149.6" y="61.4">C4</text>
<text x="283.6" y="64.8">U3</text>
<text x="333" y="64.8">Q1</text>
<text x="283.6" y="68">LT1054CP</text>
<text x="333" y="68">7909L</text>
<text x="206.4" y="72">-9V</text>
<text x="355.2" y="77.3">D3</text>
<text x="241.4" y="82.6">C7</text>
<text x="320.9" y="80.9">C5</text>
<text x="355.2" y="80.6">DIODE</text>
<text x="372" y="80.9">C6</text>
<text x="241.4" y="85.7">10uF</text>
<text x="320.9" y="84.1">100uF</text>
<text x="372" y="84.1">10uF</text>
<text x="105.5" y="106.7">4024</text>
<text x="105.5" y="103.5">U4</text>
<text x="220.6" y="103.7">POWER1</text>
<text x="229" y="106.9">POWER</text>
<text x="334.8" y="106.8">7809L</text>
<text x="334.8" y="103.6">Q2</text>
<text x="128.4" y="112.5">D5</text>
<text x="128.4" y="115.7">DIODE</text>
<text x="256.5" y="119.7">D6</text>
<text x="313.7" y="119.7">C8</text>
<text x="358.8" y="116.1">D4</text>
<text x="373.7" y="119.7">C9</text>
<text x="256.5" y="122.9">DIODE</text>
<text x="313.7" y="122.9">100uF</text>
<text x="352.8" y="121.4">DIODE</text>
<text x="373.7" y="122.9">10uF</text>
<text x="40.1" y="129.7">SUB_IN</text>
<text x="40.1" y="126.6">SUB_IN</text>
<text x="127.1" y="126.7">DIODE</text>
<text x="128.4" y="130.3">D7</text>
<text x="82.5" y="135.5">Q3</text>
<text x="184.1" y="134.9">SUB OUT</text>
<text x="68.3" y="142.6">2N3904</text>
<text x="184.1" y="138">SUB_OUT</text>
<text x="333" y="159.8">2k</text>
<text x="333" y="156.6">R5</text>
<text x="234.3" y="177.8">R8</text>
<text x="278.4" y="177.4">47k</text>
<text x="278.4" y="174.2">R6</text>
<text x="301.3" y="177.4">100k</text>
<text x="301.3" y="174.2">R7</text>
<text x="24.2" y="184.4">MULTI IN</text>
<text x="24.2" y="181.3">MULTI_IN</text>
<text x="216.6" y="183.2">Q4</text>
<text x="234.3" y="181">10k</text>
<text x="209.4" y="186.7">2N3904</text>
<text x="301.7" y="191.6">TL074</text>
<text x="301.7" y="188.4">U2.4</text>
<text x="257.2" y="196.1">C10</text>
<text x="333" y="196.8">10k</text>
<text x="333" y="193.6">R11</text>
<text x="125.7" y="200.8">MULTI OUT 1</text>
<text x="125.9" y="203.3">MULTI_OUT1</text>
<text x="257.2" y="199.3">470n</text>
<text x="214.3" y="209.6">47k</text>
<text x="214.9" y="206.1">R13</text>
<text x="344.7" y="207.9">R14</text>
<text x="181.3" y="213">R15</text>
<text x="206" y="213">R16</text>
<text x="344.7" y="211.1">10k</text>
<text x="361.7" y="214.5">LFO SQR</text>
<text x="157.1" y="220.3">RATE</text>
<text x="181.3" y="216.3">10k</text>
<text x="206" y="216.3">100k</text>
<text x="257.2" y="220.2">C11</text>
<text x="257.4" y="216.7">470n</text>
<text x="161.4" y="223.8">10k</text>
<text x="206.3" y="230.8">100k</text>
<text x="239.9" y="233.2">TL074</text>
<text x="125.9" y="235.5">MULTI OUT 2</text>
<text x="125.9" y="238.6">MULTI_OUT2</text>
<text x="207.8" y="234.3">R18</text>
<text x="224.7" y="237.5">100k</text>
<text x="224.7" y="234.3">R20</text>
<text x="239.9" y="236.4">U2.5</text>
<text x="361.7" y="237.4">LFO TRI</text>
<text x="303.9" y="249.8">100k</text>
<text x="303.9" y="246.6">R21</text>
<text x="221.7" y="257.1">ATT_IN</text>
<text x="221.7" y="260.3">ATT IN</text>
<text x="268.6" y="262.1">100k</text>
<text x="268.6" y="258.9">R22</text>
<text x="304" y="260.9">TL074</text>
<text x="321.5" y="262.5">R23</text>
<text x="34.8" y="269.5">MIX1_IN</text>
<text x="98.4" y="267.7">R25</text>
<text x="121.4" y="267.7">R26</text>
<text x="154.9" y="267.7">R27</text>
<text x="305.2" y="264.5">U2.2</text>
<text x="321.5" y="265.6">1k</text>
<text x="34.8" y="272.6">ATT IN</text>
<text x="98.4" y="270.9">10k</text>
<text x="121.4" y="270.9">10k</text>
<text x="154.9" y="270.9">20k</text>
<text x="267.1" y="273.1">R24</text>
<text x="239.3" y="280.2">ATT</text>
<text x="267.3" y="276.7">47k</text>
<text x="239.3" y="283.4">50k</text>
<text x="267.1" y="287.2">R29</text>
<text x="357" y="283.1">ATT OUT</text>
<text x="357" y="286.2">ATT_OUT</text>
<text x="267.1" y="290.5">47k</text>
<text x="34.8" y="304.8">MIX2_IN</text>
<text x="98.4" y="303">R31</text>
<text x="121.4" y="303">R32</text>
<text x="155.3" y="305.5">TL074</text>
<text x="34.8" y="307.9">ATT IN</text>
<text x="98.4" y="306.2">10k</text>
<text x="121.4" y="306.2">10k</text>
<text x="155.3" y="308.7">U2.1</text>
<text x="194.7" y="309.6">MIX OUT</text>
<text x="194.7" y="312.7">MIX_OUT</text>
</g>
<g font-size="3.2" fill="#00f">
<text x="267.5" y="72.3">1</text>
<text x="272.7" y="73.7">FBSD</text>
<text x="289.9" y="73.7">VOUT</text>
<text x="302" y="72.3">5</text>
<text x="320.4" y="72.3">2</text>
<text x="325.6" y="73.7">IN</text>
<text x="337.9" y="73.7">OUT</text>
<text x="347.8" y="72.3">3</text>
<text x="267.5" y="79.4">2</text>
<text x="267.5" y="82.9">4</text>
<text x="272.7" y="80.8">CAP+</text>
<text x="290.6" y="80.8">VREF</text>
<text x="302" y="79.4">6</text>
<text x="334.8" y="83.9" transform="rotate(-90 334.8 83.9)">1</text>
<text x="272.7" y="84.3">CAP-</text>
<text x="291.9" y="87.8">OSC</text>
<text x="302" y="86.4">7</text>
<text x="267.5" y="93.5">8</text>
<text x="272.7" y="94.9">VCC</text>
<text x="291.5" y="94.9">GND</text>
<text x="302" y="93.5">3</text>
<text x="92.9" y="111.1">2</text>
<text x="98.1" y="112.5">RST</text>
<text x="110.1" y="112.5">VDD</text>
<text x="120.3" y="111.1">14</text>
<text x="229.5" y="112.9">1</text>
<text x="322.2" y="111.1">3</text>
<text x="327.4" y="112.5">VI</text>
<text x="341.8" y="112.5">VO</text>
<text x="349.6" y="111.1">1</text>
<text x="92.9" y="118.2">1</text>
<text x="98.1" y="119.6">CLK</text>
<text x="112.6" y="119.6">Q1</text>
<text x="120.3" y="118.2">12</text>
<text x="176.1" y="119.9">3</text>
<text x="229.5" y="116.4">2</text>
<text x="112.6" y="123.1">Q2</text>
<text x="120.3" y="121.7">11</text>
<text x="120.3" y="125.2">9</text>
<text x="336.5" y="122.7" transform="rotate(-90 336.5 122.7)">2</text>
<text x="112.6" y="126.6">Q3</text>
<text x="112.6" y="130.2">Q4</text>
<text x="120.3" y="128.8">6</text>
<text x="176.1" y="127">2</text>
<text x="176.1" y="130.5">1</text>
<text x="49.4" y="134.1">3</text>
<text x="112.6" y="133.7">Q5</text>
<text x="112.6" y="137.2">Q6</text>
<text x="120.3" y="132.3">5</text>
<text x="120.3" y="135.8">4</text>
<text x="49.4" y="141.1">2</text>
<text x="92.9" y="139.3">7</text>
<text x="98.1" y="140.8">GND</text>
<text x="112.6" y="140.8">Q7</text>
<text x="120.3" y="139.3">3</text>
<text x="49.4" y="144.6">1</text>
<text x="117.9" y="185.2">3</text>
<text x="33.5" y="188.7">3</text>
<text x="33.5" y="195.8">2</text>
<text x="117.9" y="192.3">2</text>
<text x="117.9" y="195.8">1</text>
<text x="33.5" y="199.3">1</text>
<text x="361.3" y="199.3">3</text>
<text x="361.3" y="206.4">2</text>
<text x="361.3" y="209.9">1</text>
<text x="117.9" y="220.5">3</text>
<text x="117.9" y="227.5">2</text>
<text x="361.3" y="222.2">3</text>
<text x="117.9" y="231.1">1</text>
<text x="361.3" y="229.3">2</text>
<text x="361.3" y="232.8">1</text>
<text x="231.1" y="264.6">3</text>
<text x="349" y="268.1">3</text>
<text x="231.1" y="271.6">2</text>
<text x="231.1" y="275.2">1</text>
<text x="349" y="275.2">2</text>
<text x="44.1" y="276.9">3</text>
<text x="349" y="278.7">1</text>
<text x="44.1" y="284">2</text>
<text x="44.1" y="287.5">1</text>
<text x="186.7" y="294.6">3</text>
<text x="186.7" y="301.6">2</text>
<text x="186.7" y="305.2">1</text>
<text x="44.1" y="312.2">3</text>
<text x="44.1" y="319.3">2</text>
<text x="44.1" y="322.8">1</text>
</g>
<g font-size="2.8" fill="#000080">
<text x="165.2" y="33.7">TL074</text>
<text x="166.1" y="37.2">U1.5</text>
<text x="83.6" y="112.7">10k</text>
<text x="83.6" y="109.5">R1</text>
<text x="137.7" y="112.6">R2</text>
<text x="137.7" y="115.9">1k</text>
<text x="156.8" y="124.2" transform="rotate(-90 156.8 124.2)">10k</text>
<text x="160" y="124.2" transform="rotate(-90 160 124.2)">SUB</text>
<text x="137.7" y="129">1k</text>
<text x="137.7" y="130.8">R3</text>
<text x="63.6" y="133.3" transform="rotate(-90 63.6 133.3)">R4</text>
<text x="66.9" y="133.3" transform="rotate(-90 66.9 133.3)">50k</text>
<text x="353.4" y="168">D8</text>
<text x="353.4" y="171.2">LED</text>
<text x="78.7" y="177.2">TL074</text>
<text x="79.5" y="174">U1.1</text>
<text x="107.7" y="184.5" transform="rotate(-90 107.7 184.5)">R9</text>
<text x="110.9" y="184.5" transform="rotate(-90 110.9 184.5)">1k</text>
<text x="53.3" y="196">R10</text>
<text x="53.3" y="199.8">100k</text>
<text x="242.7" y="202.8">SW_SPDT</text>
<text x="242.7" y="199">SW1</text>
<text x="79.5" y="209.3">U1.2</text>
<text x="78.7" y="212.5">TL074</text>
<text x="107.7" y="219.8" transform="rotate(-90 107.7 219.8)">R17</text>
<text x="110.9" y="219.8" transform="rotate(-90 110.9 219.8)">1k</text>
<text x="69.9" y="280.6">TL074</text>
<text x="57.7" y="284.2">R28</text>
<text x="60.2" y="288">100k</text>
<text x="70.7" y="282.4">U1.3</text>
<text x="65.4" y="297.5">U1.4</text>
<text x="105.6" y="295.3" transform="rotate(-90 105.6 295.3)">20k</text>
<text x="108.8" y="295.3" transform="rotate(-90 108.8 295.3)">MIX</text>
<text x="64.6" y="300.7">TL074</text>
<text x="57.7" y="319.4">R33</text>
<text x="60.2" y="323.2">100k</text>
</g>
<g font-size="2.8" fill="#00f">
<text x="169.3" y="41.4" transform="rotate(-90 169.3 41.4)">4</text>
<text x="186.9" y="41.4" transform="rotate(-90 186.9 41.4)">4</text>
<text x="170.7" y="48" transform="rotate(-90 170.7 48)">V+</text>
<text x="188.3" y="48" transform="rotate(-90 188.3 48)">V+</text>
<text x="169.3" y="59.8" transform="rotate(-90 169.3 59.8)">11</text>
<text x="170.7" y="54.9" transform="rotate(-90 170.7 54.9)">V-</text>
<text x="186.9" y="59.8" transform="rotate(-90 186.9 59.8)">11</text>
<text x="188.3" y="54.9" transform="rotate(-90 188.3 54.9)">V-</text>
<text x="164" y="116.9" transform="rotate(-90 164 116.9)">1</text>
<text x="334.1" y="117.5">GND</text>
<text x="164" y="125.4" transform="rotate(-90 164 125.4)">3</text>
<text x="167.5" y="120.3">2</text>
<text x="72.7" y="182">2</text>
<text x="76" y="183.4">-</text>
<text x="91.4" y="185.5">1</text>
<text x="72.7" y="189.1">3</text>
<text x="76" y="190.4">+</text>
<text x="294.9" y="196.1">12</text>
<text x="298.3" y="197.5">+</text>
<text x="294.9" y="203.2">13</text>
<text x="312" y="199.6">14</text>
<text x="239.9" y="209.4">2</text>
<text x="250.5" y="205.8">1</text>
<text x="298.3" y="204.5">-</text>
<text x="250.5" y="212.9">3</text>
<text x="72.7" y="217.3">6</text>
<text x="76" y="218.6">-</text>
<text x="91.4" y="220.8">7</text>
<text x="233.2" y="219">2</text>
<text x="236.5" y="220.4">-</text>
<text x="72.7" y="224.3">5</text>
<text x="76" y="225.7">+</text>
<text x="233.2" y="226.1">3</text>
<text x="236.5" y="227.5">+</text>
<text x="252" y="222.6">1</text>
<text x="293.2" y="264.9">9</text>
<text x="296.5" y="266.3">-</text>
<text x="311.9" y="268.4">8</text>
<text x="56.8" y="270.2">9</text>
<text x="60.1" y="271.6">-</text>
<text x="75.6" y="273.7">8</text>
<text x="293.2" y="272">10</text>
<text x="296.5" y="273.3">+</text>
<text x="56.8" y="277.2">10</text>
<text x="60.1" y="278.6">+</text>
<text x="112.9" y="288" transform="rotate(-90 112.9 288)">1</text>
<text x="116.3" y="291.4">2</text>
<text x="148.5" y="291.4">6</text>
<text x="151.9" y="292.7">-</text>
<text x="112.9" y="296.5" transform="rotate(-90 112.9 296.5)">3</text>
<text x="148.5" y="298.4">5</text>
<text x="151.9" y="299.8">+</text>
<text x="167.3" y="294.9">7</text>
<text x="58.6" y="305.5">13</text>
<text x="61.9" y="306.8">-</text>
<text x="75.6" y="309">14</text>
<text x="58.6" y="312.5">12</text>
<text x="61.9" y="313.9">+</text>
</g>
<g font-size="2.5" fill="#000080">
<text x="157.7" y="47.6" transform="rotate(-90 157.7 47.6)">D1</text>
<text x="129.3" y="51">C1</text>
<text x="136.5" y="51.5">0.1u</text>
<text x="130.7" y="65.1">C3</text>
<text x="136.5" y="65.6">0.1u</text>
<text x="157.7" y="61.7" transform="rotate(-90 157.7 61.7)">D2</text>
<text x="167.3" y="210.3" transform="rotate(-90 167.3 210.3)">R12</text>
<text x="173.9" y="210.3" transform="rotate(-90 173.9 210.3)">470R</text>
<text x="167.3" y="238.5" transform="rotate(-90 167.3 238.5)">R19</text>
<text x="173.9" y="238.5" transform="rotate(-90 173.9 238.5)">470R</text>
<text x="174.7" y="292.5">1k</text>
<text x="174.7" y="290.2">R30</text>
</g>
</svg>
